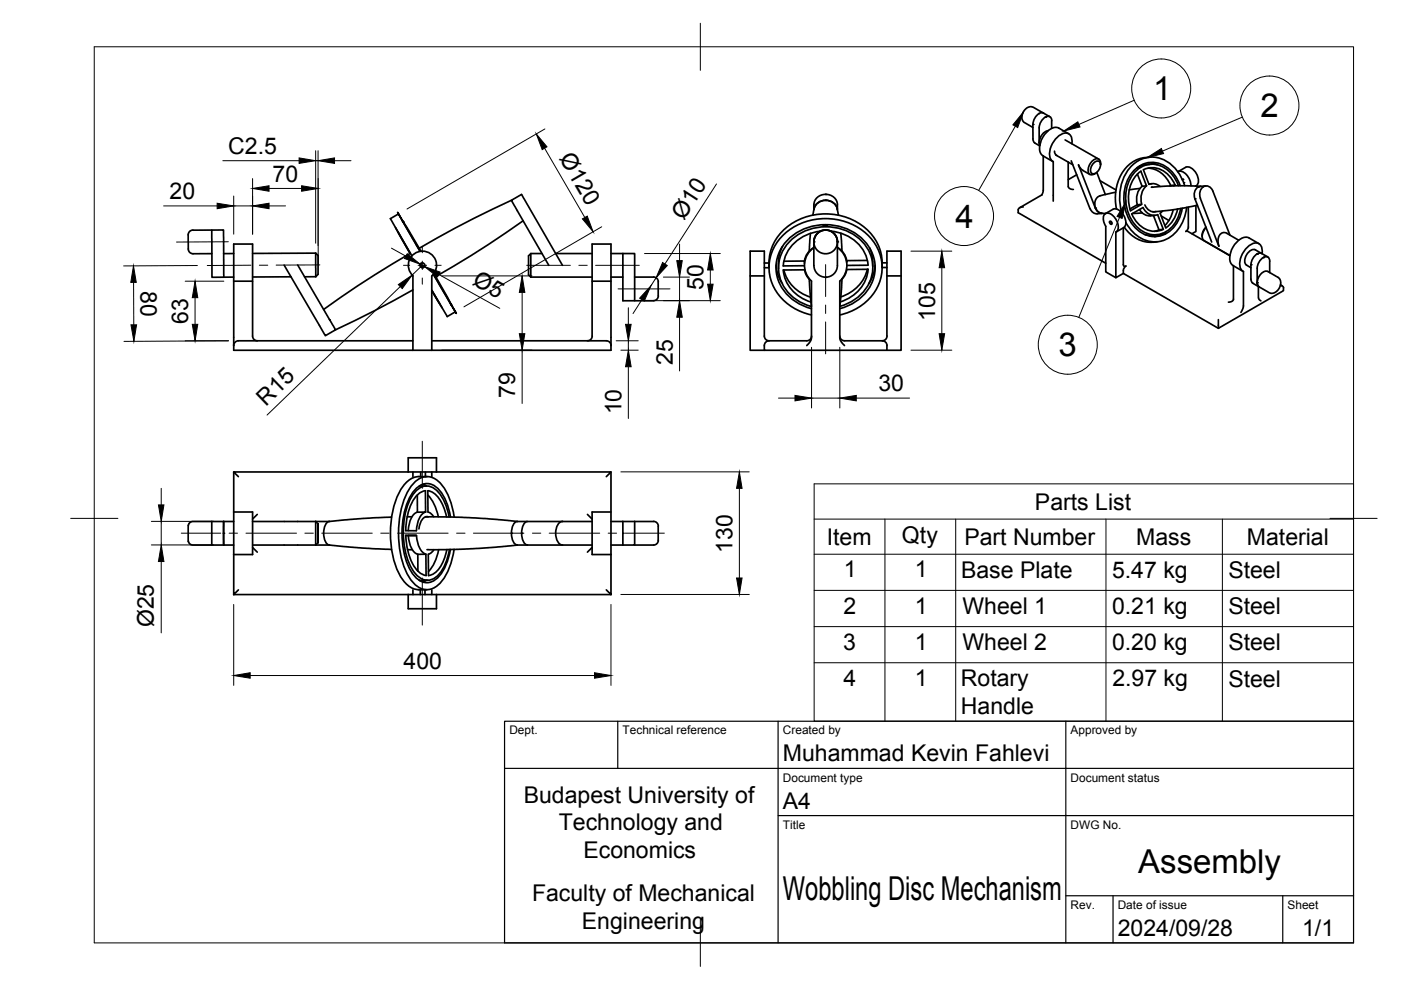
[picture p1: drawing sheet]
<svg xmlns="http://www.w3.org/2000/svg" width="297mm" height="210mm" viewBox="0 0 297 210" stroke-linecap="round" stroke-linejoin="round" font-family="sans-serif">
<!-- layer: Visible -->
<g fill="none" stroke="#000" stroke-width=".36">
<path d="M219 26.4l.1 3.6 1.3 .9M220.3 24.1h.1M220.3 24.1l-.9 .9-.4 1.4M220.3 30.2l.2 .6M221.2 33.1v7.3l-.2 .8-4.8 2.8M221.2 24l-2.4-1.4-.8 .1-.8 .7-.5 1.1v.9l.4 .6 1.9 1M221.3 24l1.3 .7M221.3 24l-.5-.1-.5 .2M221.6 24.8l-.6 .6-.6 1.3-.1 3.5M221.7 24.8a.82 .82 0 0 1 .9-.1 .82 .82 0 0 1 .4 .9v1.6M222.2 27.7a2.6 2.6 0 0 0-1.9 2.5M223.3 34.3v8.3"/>
<path d="M223.6 32a.89 .89 0 0 0 .5 1M223.9 32.9l3.5 2M225.8 29.7l7.1 4M226.5 34.4v5.2M226.5 39.6a.94 .94 0 0 0 1.1 .6M226.6 28.4l-2.1-1.2a2.58 2.58 0 0 0-3 1.3 4 4 0 0 0-.7 4.2l2.4 1.5M227.1 34.1l4 10.2M227.3 30.5a1.59 1.59 0 0 0-1.5-2.3 4.6 4.6 0 0 0-3.1 5.4l.6 .7M228.3 37.1l-1.8 1M228.7 35l3.5 9.1M228.7 35l.1 .3a4 4 0 0 0 2.3 1.7M231.9 34.5a.78 .78 0 0 1 1.4 0 1.92 1.92 0 0 1-1.6 2.3 1.29 1.29 0 0 1-.1-1.9z"/>
<path d="M232.5 36.5l1.9 4.7M233.2 38.3l3.4 2M233.3 34.9a.95 .95 0 0 0-.5-1.2 .95 .95 0 0 0-1.2 .4 2.19 2.19 0 0 0-.6 2.8 1.1 1.1 0 0 0 1.3-.2M241.2 36.9l.9 2.6 1-.1-1.2-3.1a7.4 7.4 0 0 0-2.2 8.4l2.3-1.4-.9 .1M241.7 35.2v.2l-.4 .3-.3-.1M241.7 40l-2.3 .3M242.2 39.5a3.7 3.7 0 0 0-1.1 3.9M242.8 33.4a7.5 7.5 0 0 0-6.2 6.7l-.1 2.5 .2 1.7M243.1 39.4a3.7 3.7 0 0 0-1 3.9M243.4 34.5l2 .4M243.4 35.7a5.6 5.6 0 0 1 4.8 3.6M243.7 33.4h-.9"/>
<path d="M243.8 34.9l-2.1 .3M244.2 39h-.6M244.4 39.7h-.3M248.2 39.3l-.2 .1M249.1 39.2l-.9 .1M249.1 39.2l-.3 .2M249.1 39.2a5.3 5.3 0 0 0-5.9-3.5l-.8 .3 1.2 3.1a2.21 2.21 0 0 1 2.4 .4M249.7 36.4a1.77 1.77 0 0 1 2.2 1 3.3 3.3 0 0 1 .6 2M249.9 39.4a6.2 6.2 0 0 0-6.2-4.6 6.6 6.6 0 0 0-5 6.9 7.8 7.8 0 0 0 4.7 7.9 5.5 5.5 0 0 0 6.7-4.4l.2-1M250.2 39.4a6.6 6.6 0 0 0-6.5-5 6.9 6.9 0 0 0-5.4 7.3 8.2 8.2 0 0 0 5.1 8.3 5.6 5.6 0 0 0 6.7-3.8l.6-2.1M250.7 38.1h.3M250.9 38l-.2 .1"/>
<path d="M251.2 38.7l-.2 .1M251.2 39.4a7.7 7.7 0 0 0-7.4-6.1 7.6 7.6 0 0 0-6.3 7.1 11.3 11.3 0 0 0 .3 4.7M251.4 35.5l-1.6 .9M251.4 35.5a1.99 1.99 0 0 1 2.2 1.3 1.88 1.88 0 0 1-.1 2.6M253.6 39.4h.1M254 39.7a2.05 2.05 0 0 0-.7 2.4l3.6 9.2M254.5 39.5l-.5 .2M254.6 39.5l-5.2-.1-5.2 .3M255.1 39.6h.1M255.2 39.6a1.41 1.41 0 0 1 1.9 .9M255.2 39.6a2.05 2.05 0 0 0-.7 2.4M255.7 39.4l-1.2 .1"/>
<path d="M39.9 49.8v1.8a2.86 2.86 0 0 0 .3 1.9l.7 .3h4M40.9 48.8a1.01 1.01 0 0 0-1 1M44.9 48.8h2.5l.1 10h-2.6zM44.9 48.8h-4M49.6 59.6v-7.9h4v7.9M49.6 58.8h-2.1M49.6 53.8h-2.2M60.2 56.2l8.8 15 2.1-1.3-1.2-2.1M61.7 58.7h-8.1M63.1 56.2l6.8 11.6M66.9 53.7l.1 5M66.9 53.7l.5 .6v3.9l-.4 .5"/>
<path d="M66.9 53.7h-13.3M67 58.7h-2.4M82.8 46.3l4.5 7.9M83.8 48.2l3.1 5.6M84.4 49.2l2.6 4.5M84.5 45.4l4.6 7.9zM84.5 45.4l-1.7 1M85.5 47.1l3.7 6.2M86.9 53.6l.1 .1M87 53.7a212.9 212.9 0 0 0-18.4 11.9M87.5 58.5v15.8h-37.9v-1M89.3 55.8a.5 .5 0 0 0-.1 .7 .5 .5 0 0 0 .7 .1"/>
<path d="M89.3 56.7h.1M89.4 56.7h.4M91.5 58.5v15.8M91.6 58.5a3 3 0 0 0 .1-4.3 3 3 0 0 0-4.3 0 3 3 0 0 0 .2 4.3M91.9 58.1l3.9 6.7-.3-.4M92 58l4.5 8.1-4.6-8M108.4 42.5a211.1 211.1 0 0 0-19.5 10.2M110.9 46.8a212.9 212.9 0 0 1-18.5 11.9M112.5 53.8v5M112.5 58.8h13M114.9 53.8h-2.4l-.4 .4v4.1l.4 .5M116.4 56.3l-8-13.8 2.2-1.3 8.7 15.1"/>
<path d="M117.8 53.8h7.7M125.5 59.6v-7.9h4v7.9M129.5 58.8h2.6M129.5 53.8h2.6M132.1 53.8h2.5v10h-2.5zM134.6 58.8l4-.1a1.34 1.34 0 0 1 1 1.6v1.6a1.77 1.77 0 0 1-.6 1.8l-4.4 .1M159 58.5v15.8h3.1M162.1 58.5h-3.1v-5.3h3.1v18.1a1.01 1.01 0 0 0 1 1M162.1 56.8h.9M162.1 55.8h.9M163 55.8v.9M164.5 56.2l.5 2.2 .7 1.6"/>
<path d="M165 56l.1 1M165.9 52.2l-.7 1.8-.2 1.9M166.2 57.2a8.1 8.1 0 0 0 5.6 5.8M166.2 55.4l4.4-.1v.6M171.6 59.1l.4 5.7M171.6 59.2l-.6-.7-.4-1.3h-4.5a7.9 7.9 0 0 0 5.9 6.9M171.8 49.5l-.2 3.7M172 59.6v12.1l-.2 .7-.8 .9M172.3 45.6l.1-.3a2.65 2.65 0 0 1 2.6-2.8 2.65 2.65 0 0 1 2.7 2.8l.1 .3M172.6 51.3l.2 1.1 .5 .7 .6 .4 .9 .3 .9-.1 1.1-.6 .5-.7 .2-1.1M172.6 43.4v1.1M172.6 51.3v5"/>
<path d="M172.6 52.5a4.5 4.5 0 0 0-.5 7.1M172.6 52.5a3.9 3.9 0 0 0-2 2.8M172.6 44.3a2.56 2.56 0 0 1 2.5-1.8 2.56 2.56 0 0 1 2.4 1.8M174 49a8.5 8.5 0 0 0-7.9 7.4l4.4-.1M174.5 47.7l.3 .1 .7-.1M175.1 48.8a2.51 2.51 0 0 1 2.5 2.5M175.1 48.8a2.49 2.49 0 0 0-2.5 2.5M175.1 48.8a2.51 2.51 0 0 0-2.5 2.5M175.1 48.8a2.49 2.49 0 0 1 2.4 2.5M176.1 49a8.4 8.4 0 0 1 7.9 7.2l-4.4 .1M177.5 51.3v5a2.49 2.49 0 0 1-2.4 2.5 2.49 2.49 0 0 1-2.5-2.5M177.5 43.4a2.51 2.51 0 0 0-2.4-2.2 2.51 2.51 0 0 0-2.5 2.2"/>
<path d="M177.5 43.4v1.1M177.6 52.5a4.5 4.5 0 0 1 .5 7.1M177.6 52.5a3.8 3.8 0 0 1 1.9 2.7M178.1 59.6v12.1l.2 .7 .7 .9M178.3 49.5l.2 3.7M178.5 59.1l-.4 5.7M178.5 59.2l.8-1.2 .2-.9h4.6a8.1 8.1 0 0 1-5.9 6.9M183.9 57.1a8.2 8.2 0 0 1-5.6 5.9M183.9 55.2l-4.4 .1v.3M184.4 52.6l.5 1.9 .1 2M185.5 56.3l-.5 2.3-.8 1.6M187 55.7a10.8 10.8 0 0 0-9.2-10.1 12.5 12.5 0 0 0-14 6.6 9.1 9.1 0 0 0-.8 3.6"/>
<path d="M187 55.7v1.1M187 56.7h1M187 55.7h1M188 58.5h3.1v-5.3h-3.1l.1 18.1a1.01 1.01 0 0 1-1 1M191.1 58.5v15.8h-3.1M216.9 43.9a.94 .94 0 0 0-1 .6v.6l18.5 10.7M231.1 44.2a1.58 1.58 0 0 0 1.5 1.1M232.3 44.1l.1 .4a1.92 1.92 0 0 0 2 .8l1.6-.9a1.99 1.99 0 0 1 2.2 1.3 1.99 1.99 0 0 1 0 2.6l-1.6 .9M232.3 44.1a1.62 1.62 0 0 0 1.3 1.1M233.2 41.5a1.92 1.92 0 0 0-.9 2.6M233.7 45.2l-1.1 .1M234.4 48v9.7l2.2 1.2"/>
<path d="M234.4 48l-.2-.5a1.69 1.69 0 0 1 .3-2.3 2.63 2.63 0 0 1 2.6 2.7 1.19 1.19 0 0 1-.5 1.3M235.3 46.9l.4 .1v.5l-.3-.1zM236.5 40.8l-3.3 .7M236.6 49.2v9.7l1.6-.9M238.2 48.3v7.8l.2 .4 .3-.1M238.4 48.2a6.9 6.9 0 0 0 6.9 3.1M238.7 56.4l-.2 .2a1.58 1.58 0 0 0-.3 1.4l20.1 11.6M239.9 45.4l2.4-1.4a2.56 2.56 0 0 0 3.1 1.5l1.2 3.1-.9 .1M240 45.4a5.3 5.3 0 0 0 5.9 3.5l.8-.3M241.1 43.4l-1.6 .9M241.6 44.4a2.76 2.76 0 0 0 3.3 1.3M242.2 45.1l-2.1 .2"/>
<path d="M242.7 43.4a2.06 2.06 0 0 0 2.4 1.5M242.8 49.7l1.2 .2 1.3-.1M244.6 45.7l1.1 3M245.7 48.7l-1 .4M246.2 45.8l1.6 1M246.5 49.5l-1.7 .7M246.5 44.7l-.5 .5 1.2 3.1M247.1 49.2l.1 .2-.1 .1-.6 .2-.1-.2M248.7 44.5l-.6 1.8-1.1 1.5M249.7 44.3l-.8 2-.7 1.2-1 .8M251.6 44a7.9 7.9 0 0 1-5.4 7.1 6.9 6.9 0 0 1-7.5-3.9M251.8 49l9 5.2"/>
<path d="M251.8 49l-.4 .1M251.9 43.9v4.3M252 48.1l-.2 .6-.4 .4M253.6 43.6v5.5l-.9 .5M253.9 43.5a60.9 60.9 0 0 1-9.5 1.4M254.5 42.1l3.9 10.1M254.9 49.8v.4M255.7 48.2l-.5 .6-.3 1M255.7 48.2a2.37 2.37 0 0 0-.6 2.6l.2 .2M257.2 40.5l3.6 9.4M260.2 49.5l2.4 1.4M260.2 49.5a1.41 1.41 0 0 0-1.6 .2 1.41 1.41 0 0 0-.4 1.5l.2 1"/>
<path d="M261.5 56.3v7.2a.94 .94 0 0 1-1.1 .6M264.8 50.4l2.1 1.3M264.8 50.4a2.58 2.58 0 0 0-3 1.3 4 4 0 0 0-.7 4.3l2.4 1.5M266.1 53l2.7 1.5M266.2 53a1.93 1.93 0 0 0-2.2 1.6 1.35 1.35 0 0 0 .3 1.6l.9 .6M266.5 59.9l.2 .6 .3 .3M267.5 53.7a2.16 2.16 0 0 0-2.3 2.4l.1 3.6 .3 .3 1.3 .8M267.6 53.8a1.59 1.59 0 0 0-1.5-2.3 4.6 4.6 0 0 0-3.1 5.4l.6 .7v7.4l-.5 1.2M268.8 57.6a1.89 1.89 0 0 0-2.1 1.6l-.2 .7M268.8 57.6l2.2 1.2 .4 .5 .1 1-.7 1.3-.6 .5-.9 .1-2.4-1.4-.3-.3-.1-.6M269.2 55.4v2.4M269.2 55.4a.9 .9 0 0 0-.6-1 .9 .9 0 0 0-1.1 .4l-.6 .8-.3 .8v3.6"/>
<path d="M54.6 72.3a1.01 1.01 0 0 1-1-1v-11.7h-4v13.7M87.5 72.3h-36.9a1.01 1.01 0 0 0-1 1M87.5 61.5a219.5 219.5 0 0 1-16.4 8.4M91.5 72.3h37.1a1.01 1.01 0 0 1 1 1M91.6 61.5l3.2 5.6M93.2 64.3l-1.6-2.7 2.1 3.7M96.5 66.1l-1.7 1M125.5 71.3v-11.7h4v13.7M125.6 71.3a1.01 1.01 0 0 1-1 1M129.5 73.3v1h-42M163.1 72.3a1.01 1.01 0 0 0-1 1v1h25.9l.1-1a1.01 1.01 0 0 0-1-1M172.1 71.3a1.01 1.01 0 0 1-1 1h-8.1"/>
<path d="M178.1 66.8a10.7 10.7 0 0 0 8.9-10.2 10.9 10.9 0 0 0-9.3-10 12.5 12.5 0 0 0-13.9 6.5 9.7 9.7 0 0 0 4.6 12.3l2.3 1 1.4 .4M178.1 71.3a1.01 1.01 0 0 0 1 1h7.9M178.1 65.4a9.1 9.1 0 0 0 7.3-10 10.2 10.2 0 0 0-10.4-7.8 10.1 10.1 0 0 0-10.4 7.8 9.2 9.2 0 0 0 7.5 10M178.1 65a8.6 8.6 0 0 0 6.6-10.7 10.1 10.1 0 0 0-12-6 8.9 8.9 0 0 0-7.6 9.3 9 9 0 0 0 7 7.4M266.8 60.7v2.4l.1 .3 .4 .4M271.5 60.4l.3 .2M271.5 60.5l.6 .3v.2M272.1 61v.6l-13.8 8v-1.8M44.9 110.6h2.5v5M44.9 110.6v5h2.5M44.9 110.6h-4.1l-.7 .3-.2 .6v3.1l.4 .8 .5 .2h4.1M47.4 115.6h2.2"/>
<path d="M49.6 117.6v8.5l.9-1M49.6 108.6h4v9h-4M49.6 108.6v9M49.6 110.6h-2.2v5M49.6 100.1v8.5M53.6 116.1l.9 1M53.6 110.6h16.2M53.6 115.6h16.2M54.5 109.1l-.9 1M67.4 111.1l-.5-.5v5l.5-.5M67.4 111.1v4zM83 109.6l-6.2 .3-6.2 .6a1.51 1.51 0 0 0-1.8 1.3 3.8 3.8 0 0 0 .7 3.6l4.8 .6 8.7 .5"/>
<path d="M86 112.5h2.3M86 113.5h2.3zM86 113.5a10.8 10.8 0 0 0 3 8l1.4 .5M86.4 116.5l1 .1M86.6 100.1h5.9M86.6 100.1h-37l.9 1M86.6 100.1v-3h5.9v3M86.6 113.5a5 5 0 0 0 1.6 3.8l.4 .2M87.3 109.6h-1M87.5 100.1v1M88.3 113.5a5 5 0 0 0 1.6 3.8l.4 .2M88.5 104.9v3.7"/>
<path d="M88.5 108.6h1.7v-4.6a4.8 4.8 0 0 0-3.3 3.6 15.2 15.2 0 0 0-.9 4.9M88.5 108.6a3.4 3.4 0 0 0-1.9 3v.9M88.6 117.5h1.7v4.5M88.6 117.5v3.6M88.9 103.1h1.5M89.2 101l1.4 .1M89.2 101a4.4 4.4 0 0 0-4.1 2.5 20.4 20.4 0 0 0 0 19 4.8 4.8 0 0 0 3.7 2.5M89.2 100.1v.9M89.7 102.7l.7 .3M90.2 100.1v.9M90.2 109.6l9.2 .1 10.3 .9M90.3 108.6a3.5 3.5 0 0 0-1.9 3.1l-.1 .8"/>
<path d="M90.7 104.1l.1 4.5 .6 .3 .5 .7M90.7 104a4.7 4.7 0 0 1 3.4 3.6l.6 2M90.7 105l1.2 1.6 .6 1.3 .4 1.7M90.8 109.6a1.82 1.82 0 0 0-1.9 1.8l-.1 .7M91.5 100.1v1M92 116.5l-.6 .7-.6 .3M92.5 100.1h37l-1 1M93 116.5l-.7 2.4-.7 1.3-.7 1M94.7 116.5a6.9 6.9 0 0 1-3.3 5.4l-.5 .1-.1-4.5M95.2 109.6a9.1 9.1 0 0 0-3.5-6.3 3.1 3.1 0 0 0-3.9 1.3 15.8 15.8 0 0 0-1.9 12.2 9.4 9.4 0 0 0 3.2 5.8 2.93 2.93 0 0 0 4-.9 10.5 10.5 0 0 0 2.2-5.2M95.5 109.6a10.4 10.4 0 0 0-3.2-6.4 3.1 3.1 0 0 0-4.5 .9 16.7 16.7 0 0 0-2.2 12.9 9.6 9.6 0 0 0 3.3 6.1 3.2 3.2 0 0 0 4.6-1.4 12.2 12.2 0 0 0 2-5.2M96.3 109.6a12.7 12.7 0 0 0-3.5-7.7 3.5 3.5 0 0 0-5.2 .6 17.3 17.3 0 0 0-3.1 12 15.3 15.3 0 0 0 3.1 9 3.6 3.6 0 0 0 5.8 0 13.7 13.7 0 0 0 2.9-7"/>
<path d="M109.7 115.6l-9.5 .7-9.7 .2M111.8 110.6a2.23 2.23 0 0 0-1.2 2.5 2.23 2.23 0 0 0 1.2 2.4M119.3 110.6h-9.6a2.24 2.24 0 0 0-1.3 2.5 2.23 2.23 0 0 0 1.3 2.4l15.8 .1M119.3 110.6h6.2M119.3 110.5a2.21 2.21 0 0 0-1.5 2.6 2.21 2.21 0 0 0 1.5 2.5M124.5 109.1l1 1M125.5 116.1l-1 1M129.5 108.6h-4v9h4M129.5 117.6v8.5l-1-1M129.5 100.1v17.5M129.5 110.6l9.1-.1a1.34 1.34 0 0 1 1 1.6v1.6a1.77 1.77 0 0 1-.6 1.8l-4.4 .1M129.5 115.6h2.6"/>
<path d="M132.1 110.6v5M134.6 110.6v5h-2.5M49.6 126.1h37M86.6 126.1h5.9M86.6 126.1v3h5.9v-3M87.5 125.1v1M88.8 125h.3M88.9 123.1h.1M89.1 125h1.4M89.1 125v1.1M90.1 125v1.1M90.4 123l-.8 .4"/>
<path d="M90.7 123l-1.8 .1M91.5 125.1v1M92.5 126.1h37"/>
<circle cx="89.6" cy="56.2" r=".5"/>
</g>
<g fill="#000">
<circle cx="219" cy="26.4" r=".18"/>
<circle cx="221.6" cy="24.8" r=".18"/>
<circle cx="254" cy="39.7" r=".18"/>
<circle cx="85.5" cy="47.1" r=".18"/>
<circle cx="172.6" cy="51.3" r=".18"/>
<circle cx="175" cy="41.2" r=".18"/>
<circle cx="175" cy="42.5" r=".18"/>
<circle cx="175" cy="48.8" r=".18"/>
<circle cx="175" cy="58.8" r=".18"/>
<circle cx="177.5" cy="51.3" r=".18"/>
<circle cx="232.2" cy="44.1" r=".18"/>
<circle cx="253.3" cy="42.2" r=".18"/>
<circle cx="265.2" cy="56.1" r=".18"/>
<circle cx="266.6" cy="60" r=".18"/>
<circle cx="266.6" cy="53.8" r=".18"/>
<circle cx="267.9" cy="54.6" r=".18"/>
<circle cx="47.4" cy="113.1" r=".18"/>
<circle cx="108.4" cy="113.1" r=".18"/>
<circle cx="110.6" cy="113.1" r=".18"/>
<circle cx="132.1" cy="113.1" r=".18"/>
</g>
<!-- layer: BORDER -->
<path d="M20 9.9h267v190h-267zM148.5 4.9v10M15 109.9h10M282 109.9h10M148.5 194.9v10" fill="none" stroke="#000" stroke-width=".21"/>
<!-- layer: TITLEBLOCK -->
<path d="M107 152.9h180v47h-180zM131 152.9v10M165 152.9v47M226 152.9v47M107 162.9h180M165 172.9h122M226 189.9h61M236 189.9v10M272 189.9v10" fill="none" stroke="#000" stroke-width=".25"/>
<!-- layer: Smart Centers -->
<g fill="none" stroke="#000" stroke-width=".21">
<path d="M48.4 51.3h-11M53.2 56.2l-9.3 .1M55 56.2h1.8M67.8 56.2h-9.3M85.6 56.3h1.3M88.6 56.3h1.8M89.5 52.3v1.3M89.5 55.4v1.7M89.5 58.9v1.4M92.2 56.3h1.3M111.7 56.3h9.2M122.7 56.3h1.8"/>
<path d="M126.3 56.3h9.3M175 56.1v6.8M131 61.2h11M175 64.7v1.8M175 68.3v6.7M89.5 93.5v10M38.4 113h8.4M48.6 113h1.8M52.2 113h10.7M64.6 113h1.8M68.2 113h10.7M80.7 113h1.8"/>
<path d="M84.3 113h10.7M96.8 113h1.8M100.4 113h10.7M112.9 113h1.8M116.4 113h10.7M128.9 113h1.8M132.5 113h8.4M89.5 122.5v10"/>
</g>
<!-- layer: FD_Dimensions -->
<g fill="none" stroke="#000" stroke-width=".21">
<path d="M47.2 34.1h16.2M53.6 37.9v11.7M57 40h6.9M66.9 32v19.6M66.9 34.1h.5M67.4 32v20.1M67.5 37.9v18.2M70.9 34.1h3.5M115.5 31.4l8.5 14.7M115.5 27.3l-29.2 17M151.9 39l-10.9 17M28.3 59.9l.1 9"/>
<path d="M34.7 43.7h11.3M39.3 59.6h8.2M41.8 56.3l-15.6 .1M49.6 41.6v8M49.6 43.7h4M57 43.7h3.5M83 52.6l3 1.7M89.1 56l.9 .5M89.5 56.3l-2.1 2M93 58.2l13 7.2M93.6 58.5h19.2M127.6 48.1l-29.2 17"/>
<path d="M136.7 53.8h16M139.1 58.9l-1.1 1.7M140.7 58.8h5.5M144.1 51.7v3.6M144.1 58.8v4.9M150.6 57.2v3.1M193.1 53.2h8.7M199.7 56.8v14M39.3 72.3h9.2l-22.2 .1M41.4 63.1v5.7M84.9 60.8l-28.3 27.2M93.6 74.2h19.2"/>
<path d="M110.7 62v8.8M110.7 74.2v11.3M130.6 72.3h4.7M131.6 74.2h3.7M133.2 65.2v3.6M133.2 72.3v1.9M133.2 77.8v10.9M136.1 63.5l-1.9 3M136.7 63.7h16M144.1 67.3v11.3M172.1 73.6v12.9M178.1 73.6v12.9"/>
<path d="M193.1 74.2h8.7M165.1 84.4h3.5M172.1 84.4h6M181.5 84.4h11.3M32.1 110.5h13.2M32.1 115.5h13.2M34.2 103.5v3.6M34.2 110.5v5M34.2 119.1v15.1M131.6 100h27.3M156.8 103.5v19M49.6 128.2v17.1"/>
<path d="M129.5 128.2v17.1M131.6 126h27.3M53 143.2h73"/>
</g>
<g fill="#000" stroke="#000" stroke-width=".21">
<path d="M53.6 40l3.4-.6v1.1zM63.4 33.5l3.5 .6-3.5 .5zM63.9 39.4l3.6 .6-3.6 .5zM67.4 34.1l3.5-.6v1.1zM113.7 28.4l2.3 2.7-1 .6zM28.3 56.4l.6 3.5h-1.2zM46 43.1l3.6 .6-3.6 .6zM53.6 43.7l3.4-.6v1.2zM86.3 53.8l2.8 2.2-3.3-1.2zM90 56.5l3.3 1.2-.5 1zM123.5 46.4l1-.6 1.3 3.3zM140.5 55.7l1 .6-2.4 2.6z"/>
<path d="M143.5 55.3h1.2l-.6 3.5zM150.6 53.8l.6 3.4h-1.2zM199.7 53.2l.6 3.6h-1.2zM27.8 68.9h1.2l-.6 3.5zM41.4 59.6l.5 3.5h-1.1zM40.8 68.8h1.1l-.5 3.5zM84.5 60.3l2.9-2-2.1 2.9zM110.7 58.5l.6 3.5h-1.2zM110.1 70.8h1.2l-.6 3.4zM132.6 68.8h1.2l-.6 3.5zM133.2 74.2l.6 3.6h-1.2zM138 60.6l-1.4 3.3-1-.7z"/>
<path d="M144.1 63.7l.6 3.6h-1.2zM150 60.3h1.2l-.6 3.4zM199.1 70.8h1.2l-.6 3.4zM168.6 83.8l3.5 .6-3.5 .6zM178.1 84.4l3.4-.6v1.2zM33.6 107.1h1.2l-.6 3.4zM34.2 115.5l.6 3.6h-1.2zM156.8 100l.5 3.5h-1.1zM156.2 122.5h1.1l-.5 3.5zM49.6 143.2l3.4-.6v1.2zM126 142.6l3.5 .6-3.5 .6z"/>
</g>
<!-- layer: Parts Lists -->
<path d="M172.6 102.6h114.4v50.3h-114.4zM172.6 110.1h114.4M172.6 117.5h114.4M187.6 110.1v42.8M202.6 110.1v42.8M234.5 110.1v42.8M259.2 110.1v42.8M172.6 125.2h114.4M172.6 132.9h114.4M172.6 140.5h114.4" fill="none" stroke="#000" stroke-width=".21"/>
<!-- layer: Balloons -->
<g fill="none" stroke="#000" stroke-width=".21">
<path d="M215.3 26.8l-7.8 13.6M240.5 21.3l-11.8 5.1M263.4 24.8l-16.9 7.2M237.4 46.1l-8.7 21.2"/>
<circle cx="246.2" cy="18.8" r="6.3"/>
<circle cx="269.1" cy="22.4" r="6.3"/>
<circle cx="204.4" cy="45.8" r="6.3"/>
<circle cx="226.4" cy="73.1" r="6.3"/>
</g>
<path d="M217 23.7l-1.2 3.3-1-.5zM225.5 27.8l3-2 .5 1.1zM243.2 33.4l3-1.9 .5 1.1zM238.7 42.9l-.8 3.4-1.1-.4z" fill="#000" stroke="#000" stroke-width=".21"/>
<g font-size="7">
<text x="244.5" y="21.3">1</text>
<text x="267.3" y="24.9">2</text>
<text x="202.6" y="48.3">4</text>
<text x="224.5" y="75.6">3</text>
<text x="241.3" y="185.2">Assembly</text>
<text x="166" y="190.9">Wobbling Disc Mechanism</text>
</g>
<g font-size="4.9">
<text x="48.4" y="32.6">C2.5</text>
<text x="118.5" y="33.6" transform="rotate(60 118.5 33.6)">Ø120</text>
<text x="57.8" y="38.5">70</text>
<text x="35.9" y="42.2">20</text>
<text x="145" y="46.9" transform="rotate(-57 145 46.9)">Ø10</text>
<text x="29.8" y="61.7" transform="rotate(90 29.8 61.7)">80</text>
<text x="99.9" y="60.3" transform="rotate(29 99.9 60.3)">Ø5</text>
<text x="149.1" y="61.5" transform="rotate(-90 149.1 61.5)">50</text>
<text x="39.9" y="68.6" transform="rotate(-90 39.9 68.6)">63</text>
<text x="198.2" y="68" transform="rotate(-90 198.2 68)">105</text>
<text x="142.6" y="77.4" transform="rotate(-90 142.6 77.4)">25</text>
<text x="186.2" y="82.9">30</text>
<text x="56.3" y="86.2" transform="rotate(-44 56.3 86.2)">R15</text>
<text x="109.2" y="84.4" transform="rotate(-90 109.2 84.4)">79</text>
<text x="131.8" y="87.9" transform="rotate(-90 131.8 87.9)">10</text>
<text x="219.4" y="108">Parts List</text>
<text x="155.3" y="117.3" transform="rotate(-90 155.3 117.3)">130</text>
<text x="175.3" y="115.5">Item</text>
<text x="191.2" y="115.1">Qty</text>
<text x="204.5" y="115.5">Part Number</text>
<text x="240.9" y="115.5">Mass</text>
<text x="264.4" y="115.5">Material</text>
<text x="178.9" y="122.4">1</text>
<text x="194" y="122.4">1</text>
<text x="203.8" y="122.5">Base Plate</text>
<text x="235.8" y="122.5">5.47 kg</text>
<text x="260.4" y="122.6">Steel</text>
<text x="178.8" y="130.1">2</text>
<text x="194" y="130.1">1</text>
<text x="204.1" y="130.2">Wheel 1</text>
<text x="235.8" y="130.2">0.21 kg</text>
<text x="260.4" y="130.2">Steel</text>
<text x="32.6" y="133" transform="rotate(-90 32.6 133)">Ø25</text>
<text x="178.8" y="137.8">3</text>
<text x="194" y="137.8">1</text>
<text x="204.1" y="137.9">Wheel 2</text>
<text x="235.8" y="137.9">0.20 kg</text>
<text x="260.4" y="137.9">Steel</text>
<text x="85.6" y="141.8">400</text>
<text x="178.9" y="145.4">4</text>
<text x="194" y="145.4">1</text>
<text x="203.7" y="145.5">Rotary</text>
<text x="235.8" y="145.5">2.97 kg</text>
<text x="260.4" y="145.6">Steel</text>
<text x="203.7" y="151.4">Handle</text>
<text x="166" y="161.4">Muhammad Kevin Fahlevi</text>
<text x="111" y="170.2">Budapest University of</text>
<text x="166" y="171.4">A4</text>
<text x="118.5" y="176">Technology and</text>
<text x="123.7" y="181.9">Economics</text>
<text x="112.8" y="191.1">Faculty of Mechanical</text>
<text x="123.4" y="196.9">Engineering</text>
<text x="237" y="198.4">2024/09/28</text>
<text x="276.1" y="198.6">1/1</text>
</g>
<g font-size="2.5">
<text x="108" y="155.7">Dept.</text>
<text x="132" y="155.7">Technical reference</text>
<text x="166" y="155.7">Created by</text>
<text x="227" y="155.7">Approved by</text>
<text x="166" y="165.7">Document type</text>
<text x="227" y="165.7">Document status</text>
<text x="166" y="175.7">Title</text>
<text x="227" y="175.7">DWG No.</text>
<text x="227" y="192.7">Rev.</text>
<text x="237" y="192.7">Date of issue</text>
<text x="273" y="192.7">Sheet</text>
</g>
</svg>
